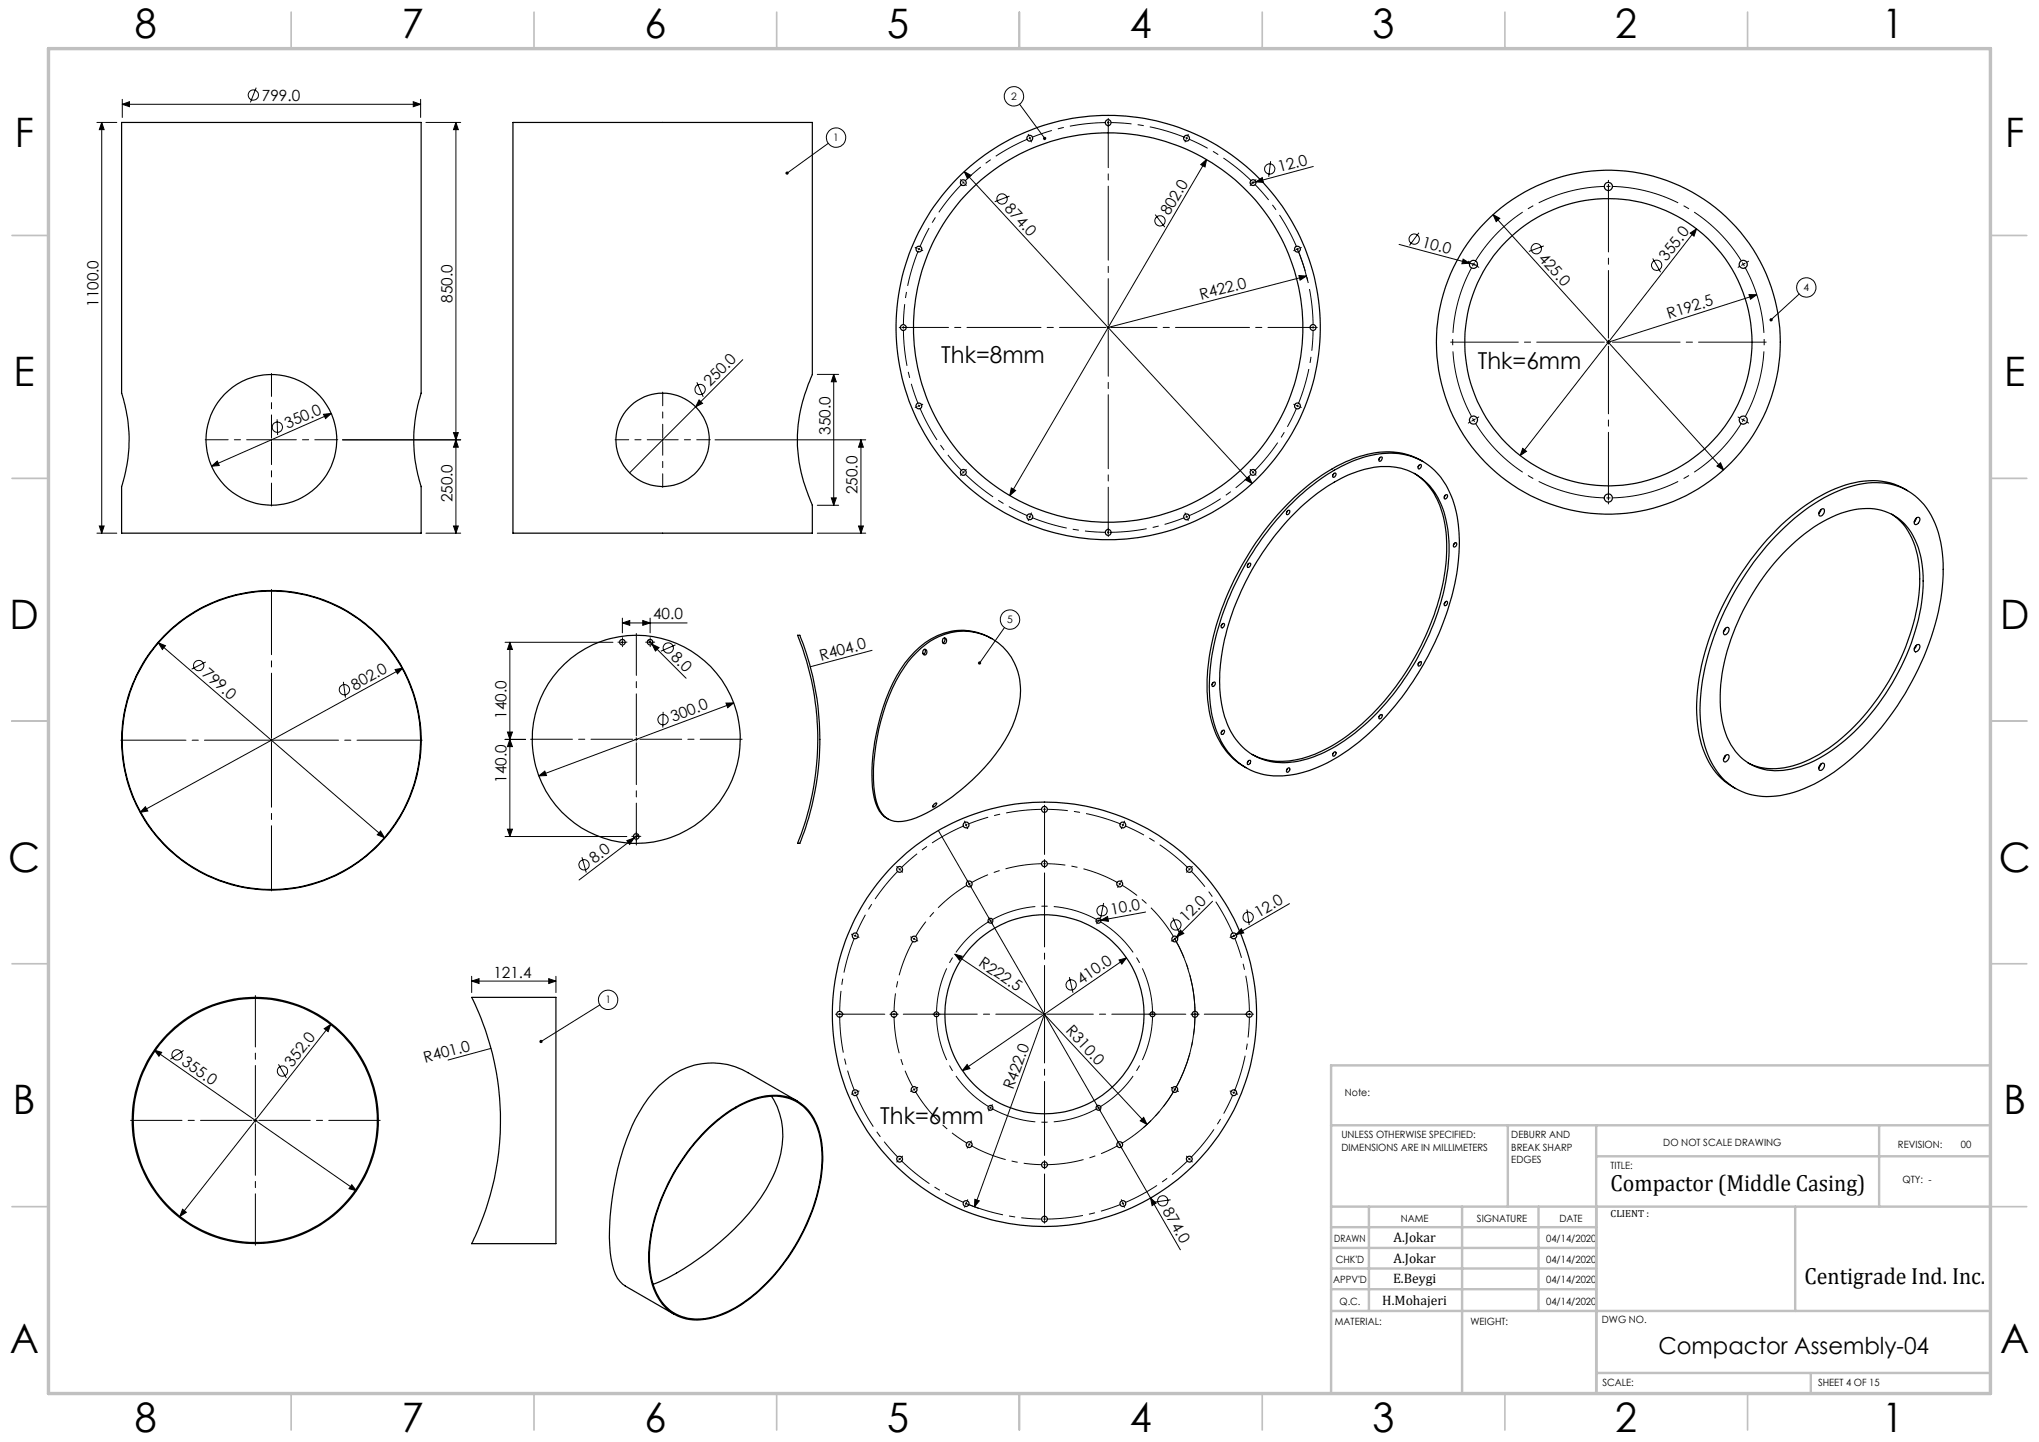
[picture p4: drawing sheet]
<svg xmlns="http://www.w3.org/2000/svg" width="420mm" height="297mm" viewBox="0 0 420 297" stroke-linecap="round" stroke-linejoin="round" font-family="sans-serif">
<g fill="none" stroke="#000" stroke-width=".21">
<path d="M52.8 18.1l-1.2 3M20 25.2h4.1M21 25.2v84.6M21 25.2l.4 1.5h-.9zM25.2 21.5l1.5-.5v1zM25.2 20.5v3.7M25.2 21.5h61.4M85.1 21l1.5 .5-1.5 .5zM86.6 20.5v3.7M87.7 25.2h7.2M93.9 25.2v84.6M93.9 25.2l.5 1.5h-1z"/>
<path d="M170.6 29.5l-8.5 6.2M198.6 35.3l1.4 .8-.7 .7zM198.6 35.3l59.3 64.3M210 21.4l5.2 7.1M247.3 33.9l1.2-1.1-.3 1.6zM248.5 32.8l-40.5 69.3M258.7 37.5l1.3-.9 .2 1zM258.7 37.5l-1.2 .3M261.7 33.2l-.4 3.2M270.5 34.3l-11.8 3.2M207.9 40.4l-3 1.2M237.9 44.2l2 2.6"/>
<path d="M267.2 51.1l.1 .2M267.3 51.3v.2M267.3 51.3l-.3 .1M267.3 51.5l1.2 3.1 .8 3.2M267.5 51.2l-.2 .1M267.5 56.8l1.6 .1-1.3 .8zM269.1 56.9l-40.9 10.5M288.2 50.3l14.5 3.9M292.3 47.9l-2 2.6M301.4 53.4l1.3 .8-1.6 .1zM302.7 54.2l1.6 .5M303.1 54.3l.4 .1"/>
<path d="M303.5 54.4l-.2 .4M303.5 54.4l.4 .2M303.7 54.1l-.2 .3M307.6 44.2l47.4 52.6M307.6 44.2l1.3 .8-.7 .6zM318 50.7l-3.1 1.1M340.4 53.2l1.7 2.9M348.2 48l1.3-.9-.6 1.5zM349.5 47.1l-36.4 46.7M143.5 78.7l1.4 3M153 74.1l-23.3 23.3M168.3 77.1h4.5"/>
<path d="M171.7 77.1l.6 1.5h-1.1zM171.7 77.1v27M360.3 60.7h1.5l-1.2 .9zM361.8 60.7l-30.5 9.8M370.6 60.6l-5.8 5.3M43.6 96l1.2-1 .4 .9zM55.7 90.6h.4M55.9 90.4v.4M57.1 86.4l.1 3.2M66.6 85.3l1.6-.1-1.1 1zM68.2 85.2l-24.6 10.8M70.6 90.6h24.3"/>
<path d="M93.4 89.1h1l-.5 1.5zM93.9 90.6l.5 1.5h-1zM136.3 90.6h.4M136.5 90.4v.4M144 82.4l.7 .7-1.4 .7zM147.3 90.6h31M177.3 90.6v19.2M177.3 90.6l.5 1.5h-1zM256.5 98.8l.7-.7 .7 1.5zM313.7 92.4l.7 .6-1.3 .8zM353.7 96l.7-.7 .6 1.5zM20 109.8h4.1"/>
<path d="M20.5 108.3h.9l-.4 1.5zM87.7 109.8h7.2M93.4 108.3h1l-.5 1.5zM168.3 109.8h10M168.3 104.1h4.5M171.2 102.5h1.1l-.6 1.6zM176.8 108.3h1l-.5 1.5zM208.3 100.5l.9 .5-1.2 1.1zM32.6 132.4l1.5 .6-.7 .8zM32.6 132.4l46.6 40.1M42.4 136.3l-2.9 1.5M81.4 137.9l1.5-.3-1 1.2z"/>
<path d="M82.9 137.6l-54 29.7M104 132.3h22.3M105 132.3v40M105 132.3l.6 1.5h-1.1zM127.8 132.3h.8M128.2 131.9v.7M128.2 128.3l1.5-.5v1zM128.2 127.3v3M128.2 128.3h13.3M132.4 127.8l1.5 .5-1.5 .5zM133.5 131.9l.8 .8M133.6 132.3h.7"/>
<path d="M133.9 131.9v.7M133.9 127.3v3M134.3 132.7l1.4 .7-.7 .7zM134.3 132.7l7 7M139.1 132.8l-3 1.3M179.6 133.9l-12.7 3.4M206.9 129.3l-5.1 7.3M55.7 152.5h.4M55.9 152.3v.4M70.7 140.4l.5 3.3M104.5 150.8h1.1l-.6 1.5zM105 152.3l.6 1.5h-1.1z"/>
<path d="M108.3 152.3h-4.3M111 159.8l1.2-1 .4 .9zM130.7 152.3h.7M131.1 151.9v.7M136.6 146.6l-.1 3.3M149.5 144.8h1.6l-1.2 1zM151.1 144.8l-40.1 15M30 166.2l.4 .8-1.5 .3zM78.4 171.2l.8 1.3-1.5-.6zM104 172.3h25.1M104.5 170.8h1.1l-.6 1.5zM119.9 176.6l.9 3.1"/>
<path d="M129.1 173.1l1.5-.5-.9 1.3zM130.6 172.6l-11.3 8.7M130.7 172.3h.7M131.1 171.9v.7M131.5 171.9l-.9 .7M193.3 171.1l43.7 75.7M196.7 196.5l1.5 .5-.6 .8zM196.7 196.5l18.4 12.4M226.8 189.5l1.3-.7 .2 1zM226.8 189.5l-1 .2M227.3 186l-.6 3.2M230.5 197.7l1.5-.4-.9 1.3z"/>
<path d="M232 197.3l-33.8 23.2M236 187.9l-9.2 1.6M241.6 189l1.3 3M242.1 193.5a31 31 0 0 1-6.6 38.8M242.4 193l-.9 .8M243.1 191.6l.7 .7-1.4 .7zM249.8 185.6l-7.4 7.4M254 192.5l.1 .3M254.1 192.8l.1 .2M254.1 192.8l-.2 .1M254.4 192.6l-.3 .2M254.6 192.5l-1 .6"/>
<path d="M255.7 191.3l.5 .9-1.6 .3zM256.9 187.3l.4 3.2M265.6 186.1l-11 6.4M31.8 216.3l41.6 28.9M31.8 216.3l1.5 .4-.6 .9zM37.8 216.4l-2.7 1.8M57.4 219.2l1.6 2.8M66.8 211.9l1.3-.9-.5 1.5zM68.1 211l-31.1 39.5M97.2 202.1l1.5-.5v1zM97.2 201.1v3.3M97.2 202.1h17.3"/>
<path d="M101.1 215.9l-8.8 2.4M113 201.6l1.5 .5-1.5 .5zM114.5 201.1v3.3M123.6 207l-12.2 7.5M199.2 219.2l.6 .9-1.6 .4zM215.1 208.9l-14.4 39.7M215.1 208.9l21.2 22.7M220.3 201.3l.7 3.2M52.2 230.8h.8M52.6 230.4v.7M235.6 230.1l.7 1.5-1.4-.7zM37.6 249.1l.8 .6-1.4 .8z"/>
<path d="M72.5 244l.9 1.2-1.5-.4zM199.1 248l2.6 .9M200.8 247l.9 .3-1 1.3zM237 246.8l1.2 1-.9 .5zM237 246.8l6.1 10.6M241.1 247.1l-3.2 .5"/>
<circle cx="52.2" cy="19.6" r="1.06"/>
<circle cx="208.8" cy="19.8" r="2"/>
<circle cx="172.2" cy="28.3" r="2"/>
<circle cx="261.5" cy="34.8" r="1.07"/>
<circle cx="206.4" cy="41" r="1.06"/>
<circle cx="238.9" cy="45.5" r="1.06"/>
<circle cx="291.3" cy="49.2" r="1.05"/>
<circle cx="316.5" cy="51.2" r="1.06"/>
<circle cx="341.2" cy="54.6" r="1.06"/>
<circle cx="372.1" cy="59.2" r="2"/>
<circle cx="57.1" cy="88" r="1.07"/>
<circle cx="144.2" cy="80.2" r="1.05"/>
<circle cx="40.9" cy="137.1" r="1.06"/>
<circle cx="137.7" cy="133.5" r="1.07"/>
<circle cx="208" cy="127.6" r="2"/>
<circle cx="70.9" cy="142.1" r="1.06"/>
<circle cx="136.6" cy="148.2" r="1.05"/>
<circle cx="120.3" cy="178.1" r="1.05"/>
<circle cx="227" cy="187.6" r="1.07"/>
<circle cx="242.2" cy="190.5" r="1.06"/>
<circle cx="257.1" cy="188.9" r="1.06"/>
<circle cx="36.5" cy="217.3" r="1.06"/>
<circle cx="125.3" cy="205.9" r="2"/>
<circle cx="220.6" cy="202.8" r="1.06"/>
<circle cx="58.2" cy="220.6" r="1.05"/>
<circle cx="239.5" cy="247.3" r="1.06"/>
</g>
<g fill="none" stroke="#000" stroke-width=".21" stroke-dasharray="15.2 1.3 1.3 1.3" stroke-linecap="butt">
<path d="M198.4 37.6l-.1 .2M198.4 37.6l.2-.2M212.1 28.5l-.2 .1M212.1 28.5l.3-.1M228.3 25.2h-.3M228.3 25.2h.2M244.4 28.5l-.2-.1M244.4 28.5l.3 .1M258.1 37.6l-.2-.2M258.1 37.6l.2 .2M331.3 38.4h-.4M331.3 38.4h.4"/>
<path d="M189.3 51.3l-.1 .2M189.3 51.3l.1-.2M359.1 54.4l-.2-.3M359.1 54.4l.2 .4M186.1 67.4v.3M186.1 67.4v-.2M270.5 67.4v-.2M270.5 67.4v.3M189.3 83.6l.1 .2M189.3 83.6l-.1-.2M198.4 97.3l.2 .2M198.4 97.3l-.1-.2"/>
<path d="M258.1 97.3l.2-.2M258.1 97.3l-.2 .2M267.3 83.6l.1-.2M267.3 83.6l-.1 .2M303.5 86.5l.2 .4M303.5 86.5l-.2-.4M359.1 86.5l.2-.4M359.1 86.5l-.2 .4M212.1 106.4l.3 .1M212.1 106.4l-.2-.1M228.3 109.6h.2M228.3 109.6h-.3"/>
<path d="M244.4 106.4l.3-.1M244.4 106.4l-.2 .1M331.3 102.6h.4M331.3 102.6h-.4M185.3 179l-.2 .2M185.3 179l.2-.1M199 169.9l-.2 .1M199 169.9l.2-.1M215.2 166.7h-.3M215.2 166.7h.2M215.2 177.9h-.3M215.2 177.9h.2"/>
<path d="M231.3 169.9l-.2-.1M231.3 169.9l.2 .1M245 179l-.2-.1M245 179l.2 .2M176.2 192.7l-.1 .3M176.2 192.7l.1-.2M188.3 193.4l-.1 .2M188.3 193.4l.1-.2M199.7 182l-.3 .2M199.7 182l.2-.1M204 189.6l-.2 .1M204 189.6l.2-.1"/>
<path d="M226.3 189.6l-.2-.1M226.3 189.6l.2 .1M230.7 182l-.3-.1M230.7 182l.2 .2M242 193.4l-.1-.2M242 193.4l.1 .2M173 208.9v.2M173 208.9v-.3M184.2 208.9v.2M184.2 208.9v-.3M192.9 208.9v.2M192.9 208.9v-.3"/>
<path d="M237.4 208.9v-.3M237.4 208.9v.2M246.2 208.9v-.3M246.2 208.9v.2M257.4 208.9v-.3M257.4 208.9v.2M176.2 225l.1 .3M176.2 225l-.1-.2M185.3 238.7l.2 .2M185.3 238.7l-.2-.1M188.3 224.4l.1 .2M188.3 224.4l-.1-.2"/>
<path d="M199.7 235.7l.2 .2M199.7 235.7l-.3-.1M204 228.2l.2 .1M204 228.2l-.2-.2M215.2 239.9h.2M215.2 239.9h-.3M226.3 228.2l.2-.2M226.3 228.2l-.2 .1M230.7 235.7l.2-.1M230.7 235.7l-.3 .2M242 224.4l.1-.2M242 224.4l-.1 .2"/>
<path d="M245 238.7l.2-.1M245 238.7l-.2 .2M254.1 225l.1-.2M254.1 225l-.1 .3M199 247.9l.2 .1M199 247.9l-.2-.1M215.2 251.1h.2M215.2 251.1h-.3M231.3 247.9l.2-.1M231.3 247.9l-.2 .1"/>
</g>
<path d="M330.5 38.4a32.1 32.1 0 0 0-26.5 15.3M303.1 55.2a32.1 32.1 0 0 0 0 30.6M358.7 53.7a32.1 32.1 0 0 0-26.6-15.3M304 87.2a32.1 32.1 0 0 0 26.5 15.3M359.5 85.8a32.1 32.1 0 0 0 0-30.6M332.1 102.5a32.1 32.1 0 0 0 26.6-15.3" fill="none" stroke="#000" stroke-width=".21" stroke-dasharray="15.2 1.3 1.3 1.3" stroke-dashoffset="1.2" stroke-linecap="butt"/>
<g fill="none" stroke="#000" stroke-width=".21" stroke-dasharray="15.2 1.3 1.3 1.3" stroke-dashoffset="7.8" stroke-linecap="butt">
<path d="M198.1 38a42.2 42.2 0 0 0-8.6 12.8M211.7 28.6a42.2 42.2 0 0 0-12.9 8.7M227.8 25.2a42.2 42.2 0 0 0-15.2 3.1M244 28.3a42.2 42.2 0 0 0-15.2-3.1M257.8 37.3a42.2 42.2 0 0 0-12.9-8.7M189.1 51.8a42.2 42.2 0 0 0-3 15.1M267.1 50.8a42.2 42.2 0 0 0-8.6-12.8M186.1 67.9a42.2 42.2 0 0 0 3 15.2M270.5 66.9a42.2 42.2 0 0 0-3-15.1M189.5 84.1a42.2 42.2 0 0 0 8.6 12.8M198.8 97.6a42.2 42.2 0 0 0 12.9 8.6M258.5 96.9a42.2 42.2 0 0 0 8.6-12.8"/>
<path d="M267.5 83.1a42.2 42.2 0 0 0 3-15.2M212.6 106.6a42.2 42.2 0 0 0 15.2 3M228.8 109.6a42.2 42.2 0 0 0 15.2-3M244.9 106.2a42.2 42.2 0 0 0 12.9-8.6M185 179.4a42.2 42.2 0 0 0-8.6 12.9M198.5 170.1a42.2 42.2 0 0 0-12.8 8.6M214.7 166.7a42.2 42.2 0 0 0-15.2 3M230.8 169.7a42.2 42.2 0 0 0-15.1-3M244.6 178.7a42.2 42.2 0 0 0-12.8-8.6M176 193.2a42.2 42.2 0 0 0-3 15.2M254 192.3a42.2 42.2 0 0 0-8.7-12.9M173 209.4a42.2 42.2 0 0 0 3 15.2"/>
<path d="M257.4 208.4a42.2 42.2 0 0 0-3.1-15.2M176.4 225.5a42.2 42.2 0 0 0 8.6 12.9M185.7 239.1a42.2 42.2 0 0 0 12.8 8.6M245.3 238.4a42.2 42.2 0 0 0 8.7-12.9M254.3 224.6a42.2 42.2 0 0 0 3.1-15.2M199.5 248.1a42.2 42.2 0 0 0 15.2 3M215.7 251.1a42.2 42.2 0 0 0 15.1-3M231.8 247.7a42.2 42.2 0 0 0 12.8-8.6"/>
</g>
<path d="M214.7 177.9a31 31 0 0 0-14.6 3.9M188.1 193.8a31 31 0 0 0-3.9 14.6M199.2 182.3a31 31 0 0 0-10.6 10.7M230.2 181.8a31 31 0 0 0-14.5-3.9M241.8 193a31 31 0 0 0-10.7-10.7M184.2 209.4a31 31 0 0 0 3.9 14.6M246.2 208.4a31 31 0 0 0-3.9-14.6M188.6 224.8a31 31 0 0 0 10.6 10.7M200.1 236a31 31 0 0 0 14.6 3.9M215.7 239.9a31 31 0 0 0 14.5-3.9M231.1 235.5a31 31 0 0 0 10.7-10.7M242.3 224a31 31 0 0 0 3.9-14.6" fill="none" stroke="#000" stroke-width=".21" stroke-dasharray="15.2 1.3 1.3 1.3" stroke-dashoffset="7.6" stroke-linecap="butt"/>
<path d="M203.6 189.9a22.2 22.2 0 0 0-10.7 18.5M225.8 189.4a22.2 22.2 0 0 0-21.3 0M192.9 209.4a22.2 22.2 0 0 0 10.7 18.5M237.4 208.4a22.2 22.2 0 0 0-10.7-18.5M204.5 228.4a22.2 22.2 0 0 0 21.3 0M226.7 227.9a22.2 22.2 0 0 0 10.7-18.5" fill="none" stroke="#000" stroke-width=".21" stroke-dasharray="15.2 1.3 1.3 1.3" stroke-dashoffset="6" stroke-linecap="butt"/>
<path d="M55.5 152.5h-30.6M55.9 152.1v-30.7M55.9 152.8v30.7M56.3 152.5h30.7" fill="none" stroke="#000" stroke-width=".21" stroke-dasharray="15.2 1.3 1.3 1.3" stroke-dashoffset="1.8"/>
<path d="M51.9 230.8h-25M52.6 230v-25M52.6 231.5v25M53.3 230.8h25" fill="none" stroke="#000" stroke-width=".21" stroke-dasharray="15.2 1.3 1.3 1.3" stroke-dashoffset="4.6"/>
<g fill="none" stroke="#000" stroke-width=".21" stroke-dasharray="15.2 1.3 1.3 1.3">
<path d="M198.1 37.2l-.3-.2M198.4 37.6l-.1-.2M198.4 37.6l.2 .2M198.8 38l.2 .2M211.9 28l-.1-.3M212.1 28.5l-.1-.3M212.1 28.5l.1 .2M212.3 28.9l.2 .3M228.3 25.2v-.2M228.3 25.2v.3M228.3 24.7v-.3M228.3 25.7v.4"/>
<path d="M244.2 28.9l-.1 .3M244.4 28.5l.1-.3M244.4 28.5l-.1 .2M244.6 28l.2-.3M257.8 38l-.3 .2M258.1 37.6l.2-.2M258.1 37.6l-.2 .2M258.5 37.2l.2-.2M331.3 38.4v-.4M331.3 38.4v.4M331.3 37.6v-.5M331.3 39.2v.4"/>
<path d="M188.8 51.1l-.3-.1M189.3 51.3l-.2-.1M189.3 51.3l.2 .1M189.8 51.5l.3 .1M266.8 51.5l-.3 .1M267.7 51.1l.4-.1M302.8 54l-.4-.2M304.2 54.8l.4 .3M358.4 54.8l-.4 .3M359.1 54.4l.4-.2M359.1 54.4l-.4 .2M359.8 54l.4-.2"/>
<path d="M185.6 67.4h-.4M186.1 67.4h-.3M186.1 67.4h.2M186.6 67.4h.3M228.3 67.4v-.2M228.3 67.4h-.3M228.3 67.4v.3M228.3 67.4h.2M270 67.4h-.4M270.5 67.4h.2M270.5 67.4h-.3M271 67.4h.3"/>
<path d="M331.3 70.5v-.4M331.3 70.5h-.4M331.3 70.5v.4M331.3 70.5h.4M188.8 83.8l-.3 .1M189.3 83.6l-.2 .1M189.3 83.6l.2-.1M189.8 83.4l.3-.1M198.1 97.6l-.3 .3M198.4 97.3l-.1 .2M198.4 97.3l.2-.2M198.8 96.9l.2-.2"/>
<path d="M257.8 96.9l-.3-.2M258.1 97.3l.2 .2M258.1 97.3l-.2-.2M258.5 97.6l.2 .3M266.8 83.4l-.3-.1M267.3 83.6l.2 .1M267.3 83.6l-.3-.1M267.7 83.8l.4 .1M302.8 86.9l-.4 .2M303.5 86.5l-.3 .2M303.5 86.5l.4-.2M304.2 86.1l.4-.2"/>
<path d="M358.4 86.1l-.4-.2M359.1 86.5l.4 .2M359.1 86.5l-.4-.2M359.8 86.9l.4 .2M211.9 106.9l-.1 .3M212.1 106.4l-.1 .3M212.1 106.4l.1-.2M212.3 106l.2-.4M228.3 109.6v.3M228.3 109.6v-.2M228.3 110.1v.4M228.3 109.1v-.3"/>
<path d="M244.2 106l-.1-.4M244.4 106.4l.1 .3M244.4 106.4l-.1-.2M244.6 106.9l.2 .3M331.3 102.6v.4M331.3 102.6v-.5M331.3 103.4v.4M331.3 101.7v-.4M127.5 132.3h-.2M128.2 131.5v-.2M128.2 133v.2M128.9 132.3h.2"/>
<path d="M133.2 132.3h-.2M133.9 131.5v-.2M133.9 133v.2M134.6 132.3h.3M130.4 172.3h-.3M131.1 171.5v-.2M131.1 173v.2M131.8 172.3h.2M185 178.7l-.3-.3M185.3 179l-.2-.1M185.3 179l.2 .2M185.7 179.4l.2 .2"/>
<path d="M198.8 169.4l-.1-.3M199 169.9l-.1-.2M199 169.9l.1 .2M199.2 170.4l.1 .3M215.2 166.7v-.3M215.2 166.7v.2M215.2 166.2v-.4M215.2 167.2v.3M215.2 177.9v-.3M215.2 177.9v.2M215.2 177.4v-.4M215.2 178.4v.3"/>
<path d="M231.1 170.4l-.1 .3M231.3 169.9l.1-.2M231.3 169.9l-.1 .2M231.5 169.4l.1-.3M244.6 179.4l-.2 .2M245 179l.2-.1M245 179l-.2 .2M245.4 178.7l.2-.3M175.7 192.5l-.3-.1M176.2 192.7l-.3-.1M176.2 192.7l.2 .1M176.6 192.9l.4 .2"/>
<path d="M187.9 193.1l-.3-.1M188.3 193.4l-.2-.1M188.3 193.4l.2 .1M188.7 193.6l.3 .2M199.4 181.6l-.2-.3M199.7 182l-.2-.2M199.7 182l.1 .3M199.9 182.5l.2 .3M203.8 189.2l-.1-.2M204 189.6l-.1-.2M204 189.6l.2 .2M204.3 190.1l.1 .2"/>
<path d="M226 190.1l-.1 .2M226.3 189.6l.1-.2M226.3 189.6l-.1 .2M226.5 189.2l.2-.2M230.4 182.5l-.2 .3M230.7 182l.1-.2M230.7 182l-.2 .3M230.9 181.6l.2-.3M241.6 193.6l-.3 .2M242 193.4l.2-.1M242 193.4l-.2 .1M242.4 193.1l.3-.1"/>
<path d="M253.7 192.9l-.3 .2M254.6 192.5l.3-.1M172.5 208.9h-.4M173 208.9h-.3M173 208.9h.2M173.5 208.9h.3M183.7 208.9h-.4M184.2 208.9h-.3M184.2 208.9h.2M184.7 208.9h.3M192.4 208.9h-.2M192.9 208.9h-.2"/>
<path d="M192.9 208.9h.3M193.4 208.9h.3M215.2 208.9v-.3M215.2 208.9h-.3M215.2 208.9v.2M215.2 208.9h.2M236.9 208.9h-.2M237.4 208.9h.3M237.4 208.9h-.2M237.9 208.9h.3M245.7 208.9h-.4M246.2 208.9h.2"/>
<path d="M246.2 208.9h-.3M246.7 208.9h.3M256.9 208.9h-.4M257.4 208.9h.2M257.4 208.9h-.3M257.9 208.9h.3M175.7 225.2l-.3 .2M176.2 225l-.3 .1M176.2 225l.2-.1M176.6 224.8l.4-.1M185 239.1l-.3 .2M185.3 238.7l-.2 .2"/>
<path d="M185.3 238.7l.2-.1M185.7 238.4l.2-.3M187.9 224.6l-.3 .2M188.3 224.4l-.2 .1M188.3 224.4l.2-.1M188.7 224.1l.3-.1M199.4 236.2l-.2 .3M199.7 235.7l-.2 .3M199.7 235.7l.1-.2M199.9 235.3l.2-.3M203.8 228.6l-.1 .2M204 228.2l-.1 .2"/>
<path d="M204 228.2l.2-.3M204.3 227.7l.1-.2M215.2 239.9v.2M215.2 239.9v-.3M215.2 239.4v-.4M226 227.7l-.1-.2M226.3 228.2l.1 .2M226.3 228.2l-.1-.3M226.5 228.6l.2 .2M230.4 235.3l-.2-.3M230.7 235.7l.1 .3M230.7 235.7l-.2-.2"/>
<path d="M230.9 236.2l.2 .3M241.6 224.1l-.3-.1M242 224.4l.2 .1M242 224.4l-.2-.1M242.4 224.6l.3 .2M244.6 238.4l-.2-.3M245 238.7l.2 .2M245 238.7l-.2-.1M245.4 239.1l.2 .2M253.7 224.8l-.3-.1M254.1 225l.3 .1M254.1 225l-.2-.1"/>
<path d="M254.6 225.2l.3 .2M198.8 248.3l-.1 .4M199 247.9l-.1 .2M199 247.9l.1-.3M199.2 247.4l.1-.3M215.2 251.1v.2M215.2 251.1v-.3M215.2 251.6v.3M215.2 250.6v-.4M215.2 240.4v.3M231.1 247.4l-.1-.3M231.3 247.9l.1 .2"/>
<path d="M231.3 247.9l-.1-.3M231.5 248.3l.1 .4"/>
</g>
<path d="M330.5 70.5h-31.7M331.3 69.6v-31.6M331.3 71.3v31.7M332.1 70.5h31.7" fill="none" stroke="#000" stroke-width=".21" stroke-dasharray="15.2 1.3 1.3 1.3" stroke-dashoffset="1.3"/>
<path d="M227.8 67.4h-42M228.3 66.9v-41.9M228.3 67.9v42M228.8 67.4h41.9M214.7 208.9h-42M215.2 208.4v-42M215.2 209.4v41.9M215.7 208.9h41.9" fill="none" stroke="#000" stroke-width=".21" stroke-dasharray="15.2 1.3 1.3 1.3" stroke-dashoffset="5.7"/>
<path d="M55.5 90.6h-13.2M55.9 90.2v-13.3M55.9 91v13.2M56.3 90.6h13.3" fill="none" stroke="#000" stroke-width=".21" stroke-dasharray="15.2 1.3 1.3 1.3" stroke-dashoffset="10.5"/>
<path d="M136.1 90.6h-9.4M136.5 90.2v-9.4M136.5 91v9.4M136.9 90.6h9.4" fill="none" stroke="#000" stroke-width=".21" stroke-dasharray="15.2 1.3 1.3 1.3" stroke-dashoffset="12.4"/>
<path d="M130.4 152.3h-21.1M131.1 151.5v-21M131.1 153v21M131.8 152.3h21.1" fill="none" stroke="#000" stroke-width=".21" stroke-dasharray="15.2 1.3 1.3 1.3" stroke-dashoffset="6.6"/>
<g fill="none" stroke="#c0c0c0" stroke-width=".35">
<path d="M60 2.5v7.5M110 2.5v7.5M160 2.5v7.5M210 2.5v7.5M260 2.5v7.5M310 2.5v7.5M360 2.5v7.5M2.5 48.5h7.5M410 48.5h7.5M2.5 98.5h7.5M410 98.5h7.5M2.5 148.5h7.5"/>
<path d="M410 148.5h7.5M2.5 198.5h7.5M410 198.5h7.5M2.5 248.5h7.5M410 248.5h7.5M60 287v7.5M110 287v7.5M160 287v7.5M210 287v7.5M260 287v7.5M310 287v7.5M360 287v7.5"/>
</g>
<g fill="none" stroke="#c0c0c0" stroke-width=".5">
<path d="M410 219.4h-135.8v67.4M274.2 231.8h135.8M310.6 231.8v16.7M328.8 231.8v55.2M328.8 238.2h81.2M387.1 231.8v16.7M274.2 248.5h135.8M274.2 257h54.6M274.2 252.8h54.6M282 248.5v21.5M301.2 248.5v38.3M316.9 248.5v21.5"/>
<path d="M369.8 248.5v21.5M274.2 265.5h54.6M274.2 261.3h54.6M274.2 270h135.8M328.8 282.8h81.2M373 282.8v4.2"/>
</g>
<path d="M10 10h400v277h-400z" fill="none" stroke="#c0c0c0" stroke-width=".7"/>
<g fill="#000">
<path d="M258.7 37.5l1.3-.9 .2 1zM267.5 56.8l1.6 .1-1.3 .8zM301.4 53.4l1.3 .8-1.6 .1zM360.3 60.7h1.5l-1.2 .9zM144 82.4l.7 .7-1.4 .7zM134.3 132.7l1.4 .7-.7 .7zM129.1 173.1l1.5-.5-.9 1.3zM196.7 196.5l1.5 .5-.6 .8zM226.8 189.5l1.3-.7 .2 1zM243.1 191.6l.7 .7-1.4 .7zM255.7 191.3l.5 .9-1.6 .3zM234.9 230.9l.7-.8 .7 1.5z"/>
<path d="M200.8 247l.9 .3-1 1.3zM237 246.8l1.2 1-.9 .5z"/>
<path d="M25.2 21.5l1.5-.5v1zM85.1 21l1.5 .5-1.5 .5z"/>
<path d="M161.9 35.5v.3l.2-.1-.2 .1a.33 .33 0 0 0 .4 .1 .33 .33 0 0 0 0-.5 .33 .33 0 0 0-.4 .1zM111.2 214.2v.5l.2-.2-.2 .2a.34 .34 0 0 0 .4 .1 .34 .34 0 0 0 .1-.5 .34 .34 0 0 0-.5-.1zM214.9 28.3a.34 .34 0 0 0 0 .4 .34 .34 0 0 0 .5 .1l-.2-.3 .2 .3a.34 .34 0 0 0 0-.5 .34 .34 0 0 0-.5 0zM364.6 65.6l-.1 .2 .1 .3 .2-.2-.2 .2a.35 .35 0 0 0 .4 0 .35 .35 0 0 0 .1-.4 .35 .35 0 0 0-.5-.1zM201.5 136.3l-.1 .3 .2 .2 .2-.2-.2 .2a.34 .34 0 0 0 .4 0 .34 .34 0 0 0 0-.5 .34 .34 0 0 0-.5 0z"/>
<path d="M43.6 96l1.6-.1-.4-.9zM66.6 85.3l.5 .9 1.1-1z"/>
<path d="M93.9 90.6l.5 1.5h-1zM93.4 108.3h1l-.5 1.5zM105 132.3l.6 1.5h-1.1zM104.5 150.8h1.1l-.6 1.5z"/>
<path d="M177.3 90.6l.5 1.5h-1zM176.8 108.3h1l-.5 1.5z"/>
<path d="M256.5 98.8l1.4 .8-.7-1.5zM198.6 35.3l.7 1.5 .7-.7z"/>
<path d="M313.7 92.4l-.6 1.4 1.3-.8zM348.2 48l.7 .6 .6-1.5z"/>
<path d="M353.7 96l1.3 .8-.6-1.5zM307.6 44.2l.6 1.4 .7-.6z"/>
<path d="M20.5 108.3h.9l-.4 1.5zM21 25.2l.4 1.5h-.9zM93.4 89.1h1l-.5 1.5zM93.9 25.2l.5 1.5h-1zM104.5 170.8h1.1l-.6 1.5zM105 152.3l.6 1.5h-1.1z"/>
<path d="M171.2 102.5h1.1l-.6 1.6zM171.7 77.1l.6 1.5h-1.1z"/>
<path d="M208.3 100.5l-.3 1.6 1.2-1.1zM247.3 33.9l.9 .5 .3-1.6z"/>
<path d="M132.4 127.8l1.5 .5-1.5 .5zM128.2 128.3l1.5-.5v1z"/>
<path d="M111 159.8l1.6-.1-.4-.9zM149.5 144.8l.4 1 1.2-1z"/>
<path d="M30 166.2l-1.1 1.1 1.5-.3zM81.4 137.9l.5 .9 1-1.2z"/>
<path d="M78.4 171.2l-.7 .7 1.5 .6zM32.6 132.4l.8 1.4 .7-.8z"/>
<path d="M113 201.6l1.5 .5-1.5 .5zM97.2 202.1l1.5-.5v1z"/>
<path d="M199.2 219.2l-1 1.3 1.6-.4zM230.5 197.7l.6 .9 .9-1.3z"/>
<path d="M37.6 249.1l-.6 1.4 1.4-.8zM66.8 211.9l.8 .6 .5-1.5z"/>
<path d="M72.5 244l-.6 .8 1.5 .4zM31.8 216.3l.9 1.3 .6-.9z"/>
</g>
<g fill="none" stroke="#000" stroke-width=".25">
<path d="M25 25.2h61.7v55.8a31.2 31.2 0 0 0 0 19.2v9.6h-61.7v-9.6a30.5 30.5 0 0 0 0-19.2zM105.7 25.2h61.6v51.9a31 31 0 0 0 0 27v5.7h-61.6zM274.7 97.6l-.2 .3M274.7 97.5a.31 .31 0 0 1 .5 .1 .31 .31 0 0 1-.1 .4 .33 .33 0 0 1-.6 .2 .33 .33 0 0 1 .2-.6zM284.2 94.3l-.1 .3M284.2 94.3a.27 .27 0 0 1 .5-.2 .27 .27 0 0 1 0 .5 .33 .33 0 0 1-.3 .4 .33 .33 0 0 1-.4-.3zM291.3 97.5a14.3 14.3 0 0 1 6.2 9.8 38.3 38.3 0 0 1-2.8 21.1 53.3 53.3 0 0 1-18.2 23.9 22.6 22.6 0 0 1-13.5 4.5 13.1 13.1 0 0 1-5.1-1.4M292.3 95.8l-.2 .3M292.3 95.8l.1-.1a.31 .31 0 0 1 .4 .2 .31 .31 0 0 1-.1 .4 .33 .33 0 0 1-.5 .2 .33 .33 0 0 1 0-.5zM293.1 95a15.5 15.5 0 0 0-13.7-.8 41.4 41.4 0 0 0-17.6 13.4 57.1 57.1 0 0 0-13.2 32.3 23.2 23.2 0 0 0 3.5 14.2 12.6 12.6 0 0 0 4.5 4M257.1 116.1l-.1 .3M257.1 116.1a.32 .32 0 0 1 .5 0 .32 .32 0 0 1-.1 .5 .32 .32 0 0 1-.5 .3 .32 .32 0 0 1 0-.6z"/>
<path d="M265.2 105.3l-.2 .2M265.3 105.2a.29 .29 0 0 1 .4 0 .29 .29 0 0 1-.1 .5 .35 .35 0 0 1-.5 .3 .35 .35 0 0 1 0-.6zM265.6 104.2a36.3 36.3 0 0 1 16.4-10.3 13.9 13.9 0 0 1 13.6 3 19.4 19.4 0 0 1 5 13.6 51 51 0 0 1-7.4 26.4 51.6 51.6 0 0 1-19.8 20.2 20 20 0 0 1-13.6 2.3 13.7 13.7 0 0 1-9.6-9.9 35.2 35.2 0 0 1 .5-19.3 61.2 61.2 0 0 1 14.9-26zM266 106.4a33.7 33.7 0 0 1 15.1-9.7 12.9 12.9 0 0 1 12.9 2.9 17.8 17.8 0 0 1 4.5 11.7 47.4 47.4 0 0 1-7.2 25.4 46.7 46.7 0 0 1-17.9 17.9 17.5 17.5 0 0 1-12.9 2 13 13 0 0 1-8.4-9.7 33.5 33.5 0 0 1 .8-17.9 56.2 56.2 0 0 1 13.1-22.6zM297.7 102a.32 .32 0 0 1 .5 0 .32 .32 0 0 1-.1 .5 .34 .34 0 0 1-.6 .2 .34 .34 0 0 1 .1-.6zM297.7 102.1l-.2 .2M299.6 111.9l-.2 .4M299.6 111.9a.33 .33 0 0 1 .5 0 .33 .33 0 0 1-.2 .5 .32 .32 0 0 1-.5 .2 .32 .32 0 0 1 .1-.5zM365.8 110.4a35.9 35.9 0 0 1 16-10.4 13.4 13.4 0 0 1 14.5 3.9 20.7 20.7 0 0 1 4 13.4 51.9 51.9 0 0 1-8.7 26.8 48.5 48.5 0 0 1-17.9 17.4 18.8 18.8 0 0 1-13.3 2.1 13 13 0 0 1-8.9-8.9 32.4 32.4 0 0 1 0-18.5 58.9 58.9 0 0 1 14.3-25.8zM367.3 114a28.8 28.8 0 0 1 14.6-9 10.8 10.8 0 0 1 12.9 7 26.2 26.2 0 0 1 .3 15.7 47.9 47.9 0 0 1-17.8 26.8 19.1 19.1 0 0 1-13.3 4.1 11.1 11.1 0 0 1-8.8-8.4 31 31 0 0 1 1.4-18.6 50.5 50.5 0 0 1 10.7-17.6zM374.9 105.2a.5 .5 0 0 1 .7-.4 .5 .5 0 0 1 .1 .8l-.1 .2a.51 .51 0 0 1-.4 .5 .51 .51 0 0 1-.5-.3zM375.1 104.9l-.4 .8"/>
<path d="M389.6 105.9a13.1 13.1 0 0 1 5.5 9.2 35.5 35.5 0 0 1-3.1 19.3 45.7 45.7 0 0 1-17.2 21 17.2 17.2 0 0 1-12.3 2.6l-2.4-.8M392.9 101.1a14.7 14.7 0 0 0-12.8-1.2 40.2 40.2 0 0 0-17.8 13.2 56.1 56.1 0 0 0-12.7 30.3 23.2 23.2 0 0 0 3.3 15 12.7 12.7 0 0 0 4.6 4M394.8 106.7l-.5 .8M394.8 106.6a.45 .45 0 0 1 .6 .1 .45 .45 0 0 1 0 .6 .71 .71 0 0 1-1.1 .6l.1-.7zM164.3 130.8h.4a57.6 57.6 0 0 1 0 42.9h-.4a57.2 57.2 0 0 0 0-42.9zM188.6 134.6a12.6 12.6 0 0 1 17-2.2 13 13 0 0 1 4 14.1 31.4 31.4 0 0 1-9.4 14.2 36.8 36.8 0 0 1-12.5 8.1 5.5 5.5 0 0 1-5.5-.6 10.6 10.6 0 0 1-2.2-7.1 43.9 43.9 0 0 1 5.5-22.4 19.1 19.1 0 0 1 3.1-4.1zM190.3 133.8a.55 .55 0 0 1 .6 .5 .55 .55 0 0 1-.6 .6l-.2-.7zM190.5 133.7l.1 .6-.2 .3-.2 .1M194.2 131.5a.55 .55 0 0 1 .8 .2 .55 .55 0 0 1-.2 .8 .55 .55 0 0 1-.7-.2 .55 .55 0 0 1 .1-.8zM194.6 131.4v.5l-.1 .4-.3 .1M204 131.4a12.3 12.3 0 0 0-14.6 1.9 28.5 28.5 0 0 0-8 14.2 39.7 39.7 0 0 0-1.5 15.9 7 7 0 0 0 2.7 5.1l.3 .2M204 131.4l.3 .1"/>
<path d="M251.7 128.6a.31 .31 0 0 1 .5-.1 .31 .31 0 0 1-.1 .5 .32 .32 0 0 1-.2 .3 .32 .32 0 0 1-.4-.2zM251.7 128.6l-.1 .3M292.3 136.5l-.2 .2M292.3 136.4a.29 .29 0 0 1 .5 0 .29 .29 0 0 1-.1 .4 .35 .35 0 0 1-.5 .4 .35 .35 0 0 1 0-.6zM297.7 124l-.2 .3M297.7 124a.31 .31 0 0 1 .5 0 .31 .31 0 0 1-.1 .5 .34 .34 0 0 1-.4 .3 .34 .34 0 0 1-.3-.3 .34 .34 0 0 1 .2-.4zM355.2 129.6l.2-.2a.41 .41 0 0 1 .6-.1 .41 .41 0 0 1 .1 .6 .84 .84 0 0 1-1 .8l-.1-.5zM355.5 129.4l-.5 .8M394.6 133a.46 .46 0 0 1 .7-.2 .46 .46 0 0 1 .1 .7 .71 .71 0 0 1-1 .6l-.1-.5zM394.8 132.9l-.5 .8M249.8 140.6a.34 .34 0 0 1 .6 .1 .34 .34 0 0 1-.2 .5 .29 .29 0 0 1-.5 .2 .29 .29 0 0 1 0-.5zM249.8 140.6l-.1 .3"/>
<path d="M251.7 150.6a.31 .31 0 0 1 .5-.2 .31 .31 0 0 1 0 .5 .32 .32 0 0 1-.4 .4 .32 .32 0 0 1-.3-.4zM251.7 150.6l-.1 .2M257.1 156.8l-.1 .3M257.1 156.7a.27 .27 0 0 1 .5-.1 .27 .27 0 0 1 0 .5 .33 .33 0 0 1-.3 .4 .33 .33 0 0 1-.4-.3zM265.2 158.3l-.2 .3M265.2 158.3a.31 .31 0 0 1 .5 0 .31 .31 0 0 1-.1 .5 .33 .33 0 0 1-.5 .2 .33 .33 0 0 1 0-.5zM274.7 155a.31 .31 0 0 1 .5-.1 .31 .31 0 0 1-.1 .5 .34 .34 0 0 1-.5 .3 .34 .34 0 0 1 0-.6zM274.7 155l-.2 .3M284.2 147.4l-.1 .2M284.3 147.2a.32 .32 0 0 1 .5 .2 .32 .32 0 0 1-.2 .4 .32 .32 0 0 1-.5 .2 .32 .32 0 0 1 0-.5zM355.3 155.7a.46 .46 0 0 1 .6-.3 .46 .46 0 0 1 .2 .7 .81 .81 0 0 1-1 .7l-.1-.5zM355.5 155.6l-.5 .7"/>
<path d="M375 157.5a.46 .46 0 0 1 .6-.3 .46 .46 0 0 1 .2 .7 .78 .78 0 0 1-1.1 .7v-.5zM375.1 157.3l-.4 .8M192.4 165.7l.5-.3a.68 .68 0 0 1-.8 .8zM97.2 205.4h17.3v50.7h-17.3a57.4 57.4 0 0 0 0-50.7zM145.3 232.9a24 24 0 0 1 12.5-7.2 9.4 9.4 0 0 1 11 7.4 27 27 0 0 1-1.3 16 40 40 0 0 1-15.6 20.1 13.9 13.9 0 0 1-11.8 2.1 9.9 9.9 0 0 1-5.9-7.3 28.9 28.9 0 0 1 2.5-18.2 42.9 42.9 0 0 1 8.6-12.9zM146 232.4a21.7 21.7 0 0 1 12.5-6.6 9.2 9.2 0 0 1 10 6.8 25.6 25.6 0 0 1-.9 15.8 39.8 39.8 0 0 1-16 20.9 14.1 14.1 0 0 1-10.5 2.1 9.5 9.5 0 0 1-6.7-7.3 27 27 0 0 1 1.5-16.1 42.2 42.2 0 0 1 10.1-15.6zM158.9 225.8a16.5 16.5 0 0 1 .8 15.4 43.6 43.6 0 0 1-14.4 17 41.7 41.7 0 0 1-10.8 6.3M164.2 226.8l-10.1-5.9a15 15 0 0 0-18.3 2.7 33.5 33.5 0 0 0-8 15.1 54.5 54.5 0 0 0-1.9 20.5 7.6 7.6 0 0 0 2.9 5.6l10.1 5.9"/>
<circle cx="198.4" cy="37.6" r=".61"/>
<circle cx="212.1" cy="28.5" r=".61"/>
<circle cx="228.2" cy="25.3" r=".6"/>
<circle cx="244.4" cy="28.5" r=".59"/>
<circle cx="258.1" cy="37.6" r=".6"/>
<circle cx="331.3" cy="38.4" r=".85"/>
<circle cx="189.3" cy="51.3" r=".6"/>
<circle cx="267.3" cy="51.3" r=".61"/>
<circle cx="303.5" cy="54.4" r=".83"/>
<circle cx="359.1" cy="54.4" r=".84"/>
<circle cx="186.1" cy="67.5" r=".59"/>
<circle cx="228.3" cy="67.5" r="43.7"/>
<circle cx="228.3" cy="67.5" r="40.1"/>
<circle cx="270.5" cy="67.4" r=".6"/>
<circle cx="331.3" cy="70.5" r="35.4"/>
<circle cx="331.3" cy="70.5" r="29.6"/>
<circle cx="55.9" cy="90.6" r="13.5"/>
<circle cx="136.5" cy="90.6" r="9.6"/>
<circle cx="189.3" cy="83.6" r=".61"/>
<circle cx="198.4" cy="97.3" r=".6"/>
<circle cx="258.1" cy="97.3" r=".6"/>
<circle cx="267.2" cy="83.6" r=".61"/>
<circle cx="303.5" cy="86.5" r=".84"/>
<circle cx="359.1" cy="86.5" r=".83"/>
<circle cx="212.1" cy="106.4" r=".6"/>
<circle cx="228.2" cy="109.7" r=".6"/>
<circle cx="244.4" cy="106.5" r=".61"/>
<circle cx="331.3" cy="102.6" r=".85"/>
<circle cx="128.2" cy="132.3" r=".57"/>
<circle cx="133.9" cy="132.3" r=".57"/>
<circle cx="55.9" cy="152.5" r="30.9"/>
<circle cx="55.9" cy="152.5" r="30.7"/>
<circle cx="131.1" cy="152.3" r="21.4"/>
<circle cx="131" cy="172.3" r=".57"/>
<circle cx="185.3" cy="179.1" r=".6"/>
<circle cx="199" cy="169.9" r=".6"/>
<circle cx="215.1" cy="177.9" r=".6"/>
<circle cx="215.1" cy="166.7" r=".61"/>
<circle cx="231.3" cy="169.9" r=".6"/>
<circle cx="245" cy="179.1" r=".6"/>
<circle cx="176.2" cy="192.8" r=".61"/>
<circle cx="188.3" cy="193.4" r=".6"/>
<circle cx="199.6" cy="182.1" r=".6"/>
<circle cx="204" cy="189.6" r=".5"/>
<circle cx="226.3" cy="189.6" r=".5"/>
<circle cx="230.6" cy="182.1" r=".61"/>
<circle cx="242" cy="193.4" r=".59"/>
<circle cx="254.1" cy="192.7" r=".61"/>
<circle cx="172.9" cy="208.9" r=".6"/>
<circle cx="184.1" cy="208.9" r=".61"/>
<circle cx="192.9" cy="208.9" r=".5"/>
<circle cx="215.1" cy="208.9" r="43.7"/>
<circle cx="215.1" cy="208.9" r="20.5"/>
<circle cx="237.4" cy="208.9" r=".5"/>
<circle cx="246.1" cy="208.9" r=".61"/>
<circle cx="257.3" cy="208.9" r=".6"/>
<circle cx="52.6" cy="230.8" r="25.4"/>
<circle cx="52.6" cy="230.8" r="25.1"/>
<circle cx="176.1" cy="225.1" r=".59"/>
<circle cx="185.3" cy="238.8" r=".6"/>
<circle cx="188.3" cy="224.4" r=".61"/>
<circle cx="199.6" cy="235.8" r=".61"/>
<circle cx="204" cy="228.2" r=".5"/>
<circle cx="215.1" cy="239.9" r=".6"/>
<circle cx="226.3" cy="228.2" r=".5"/>
<circle cx="230.7" cy="235.8" r=".61"/>
<circle cx="242" cy="224.4" r=".6"/>
<circle cx="245" cy="238.8" r=".6"/>
<circle cx="254.1" cy="225.1" r=".6"/>
<circle cx="199" cy="247.9" r=".59"/>
<circle cx="215.1" cy="251.1" r=".59"/>
<circle cx="231.3" cy="247.9" r=".61"/>
</g>
<g font-size="8.4">
<text x="27.7" y="7.9">8</text>
<text x="82.7" y="7.9">7</text>
<text x="132.7" y="7.9">6</text>
<text x="182.7" y="7.9">5</text>
<text x="232.7" y="7.9">4</text>
<text x="282.7" y="7.9">3</text>
<text x="332.7" y="7.9">2</text>
<text x="387.7" y="7.9">1</text>
<text x="3" y="30.3">F</text>
<text x="413" y="30.3">F</text>
<text x="2.8" y="79.5">E</text>
<text x="412.8" y="79.5">E</text>
<text x="2" y="129.5">D</text>
<text x="412" y="129.5">D</text>
<text x="1.7" y="179.5">C</text>
<text x="411.7" y="179.5">C</text>
<text x="2.7" y="229.5">B</text>
<text x="412.7" y="229.5">B</text>
<text x="2" y="278.8">A</text>
<text x="412" y="278.8">A</text>
<text x="27.7" y="294.9">8</text>
<text x="82.7" y="294.9">7</text>
<text x="132.7" y="294.9">6</text>
<text x="182.7" y="294.9">5</text>
<text x="232.7" y="294.9">4</text>
<text x="282.7" y="294.9">3</text>
<text x="332.7" y="294.9">2</text>
<text x="387.7" y="294.9">1</text>
</g>
<g font-size="4.8">
<text x="193.9" y="74.7">Thk=8mm</text>
<text x="304.4" y="76.1">Thk=6mm</text>
<text x="181.3" y="231.6">Thk=6mm</text>
<text x="331.8" y="245.2">Compactor (Middle Casing)</text>
<text x="371.7" y="264.5">Centigrade Ind. Inc.</text>
<text x="341.6" y="278.8">Compactor Assembly-04</text>
</g>
<g font-size="3.2">
<text x="53.9" y="20.7">799.0</text>
<text x="263.6" y="35.5" transform="rotate(-15 263.6 35.5)">12.0</text>
<text x="206.7" y="43.1" transform="rotate(47 206.7 43.1)">874.0</text>
<text x="240.9" y="44.6" transform="rotate(-60 240.9 44.6)">802.0</text>
<text x="292.7" y="50.8" transform="rotate(15 292.7 50.8)">10.0</text>
<text x="316.8" y="53.3" transform="rotate(48 316.8 53.3)">425.0</text>
<text x="343.3" y="54" transform="rotate(-52 343.3 54)">355.0</text>
<text x="20.3" y="63.2" transform="rotate(-90 20.3 63.2)">1100.0</text>
<text x="93.2" y="62.4" transform="rotate(-90 93.2 62.4)">850.0</text>
<text x="247.4" y="61.7" transform="rotate(-15 247.4 61.7)">R422.0</text>
<text x="343.7" y="65.8" transform="rotate(-18 343.7 65.8)">R192.5</text>
<text x="146.3" y="79.8" transform="rotate(-45 146.3 79.8)">250.0</text>
<text x="59.2" y="88.3" transform="rotate(-24 59.2 88.3)">350.0</text>
<text x="171.1" y="89.6" transform="rotate(-90 171.1 89.6)">350.0</text>
<text x="176.6" y="101.8" transform="rotate(-90 176.6 101.8)">250.0</text>
<text x="93.2" y="103.5" transform="rotate(-90 93.2 103.5)">250.0</text>
<text x="134.5" y="127.6">40.0</text>
<text x="138.1" y="135.5" transform="rotate(45 138.1 135.5)">8.0</text>
<text x="169.1" y="136.1" transform="rotate(-15 169.1 136.1)">R404.0</text>
<text x="41.5" y="139.1" transform="rotate(41 41.5 139.1)">799.0</text>
<text x="73.1" y="142.2" transform="rotate(-29 73.1 142.2)">802.0</text>
<text x="104.3" y="148" transform="rotate(-90 104.3 148)">140.0</text>
<text x="138.6" y="148.7" transform="rotate(-21 138.6 148.7)">300.0</text>
<text x="104.3" y="161.2" transform="rotate(-90 104.3 161.2)">140.0</text>
<text x="122.4" y="178" transform="rotate(-37 122.4 178)">8.0</text>
<text x="229" y="188.4" transform="rotate(-10 229 188.4)">10.0</text>
<text x="244.3" y="190.1" transform="rotate(-45 244.3 190.1)">12.0</text>
<text x="259.2" y="189" transform="rotate(-30 259.2 189)">12.0</text>
<text x="101.6" y="201.3">121.4</text>
<text x="201.4" y="198.9" transform="rotate(34 201.4 198.9)">R222.5</text>
<text x="222.8" y="202.8" transform="rotate(-34 222.8 202.8)">410.0</text>
<text x="219.4" y="212.4" transform="rotate(47 219.4 212.4)">R310.0</text>
<text x="37.3" y="219.2" transform="rotate(35 37.3 219.2)">355.0</text>
<text x="60.2" y="219.9" transform="rotate(-52 60.2 219.9)">352.0</text>
<text x="87.6" y="218.9" transform="rotate(-15 87.6 218.9)">R401.0</text>
<text x="208.7" y="224.6" transform="rotate(-70 208.7 224.6)">R422.0</text>
<text x="239.4" y="249.4" transform="rotate(60 239.4 249.4)">874.0</text>
</g>
<g font-size="2.8">
<text x="287" y="255.9">A.Jokar</text>
<text x="287" y="260.1">A.Jokar</text>
<text x="284.7" y="268.7">H.Mohajeri</text>
<text x="286.9" y="264.2">E.Beygi</text>
</g>
<g font-size="2.1">
<text x="208.3" y="20.6">2</text>
<text x="171.6" y="29.1">1</text>
<text x="371.5" y="59.9">4</text>
<text x="207.5" y="128.3">5</text>
<text x="124.7" y="206.7">1</text>
<text x="277" y="225.8">Note:</text>
<text x="276.3" y="234.5">UNLESS OTHERWISE SPECIFIED:</text>
<text x="276.3" y="237">DIMENSIONS ARE IN MILLIMETERS</text>
<text x="311.3" y="234.5">DEBURR AND</text>
<text x="311.3" y="237">BREAK SHARP</text>
<text x="311.3" y="239.5">EDGES</text>
<text x="342.6" y="235.9">DO NOT SCALE DRAWING</text>
<text x="391" y="236.5">REVISION:</text>
<text x="403.9" y="236.5">00</text>
<text x="331.8" y="240.8">TITLE:</text>
<text x="391.9" y="243.6">QTY: -</text>
<text x="288.5" y="251.7">NAME</text>
<text x="304.2" y="251.7">SIGNATURE</text>
<text x="321.2" y="251.7">DATE</text>
<text x="331.8" y="250.7">CLIENT :</text>
<text x="274.8" y="255.8">DRAWN</text>
<text x="318.5" y="255.8">04/14/2020</text>
<text x="275.1" y="260.1">CHK'D</text>
<text x="318.5" y="260">04/14/2020</text>
<text x="274.6" y="264.2">APPV'D</text>
<text x="275.9" y="268.7">Q.C.</text>
<text x="318.5" y="264.2">04/14/2020</text>
<text x="318.5" y="268.7">04/14/2020</text>
<text x="275" y="273">MATERIAL:</text>
<text x="302.9" y="273">WEIGHT:</text>
<text x="330" y="272.5">DWG NO.</text>
<text x="330.1" y="285.6">SCALE:</text>
<text x="374.5" y="285.6">SHEET 4 OF 15</text>
</g>
</svg>
